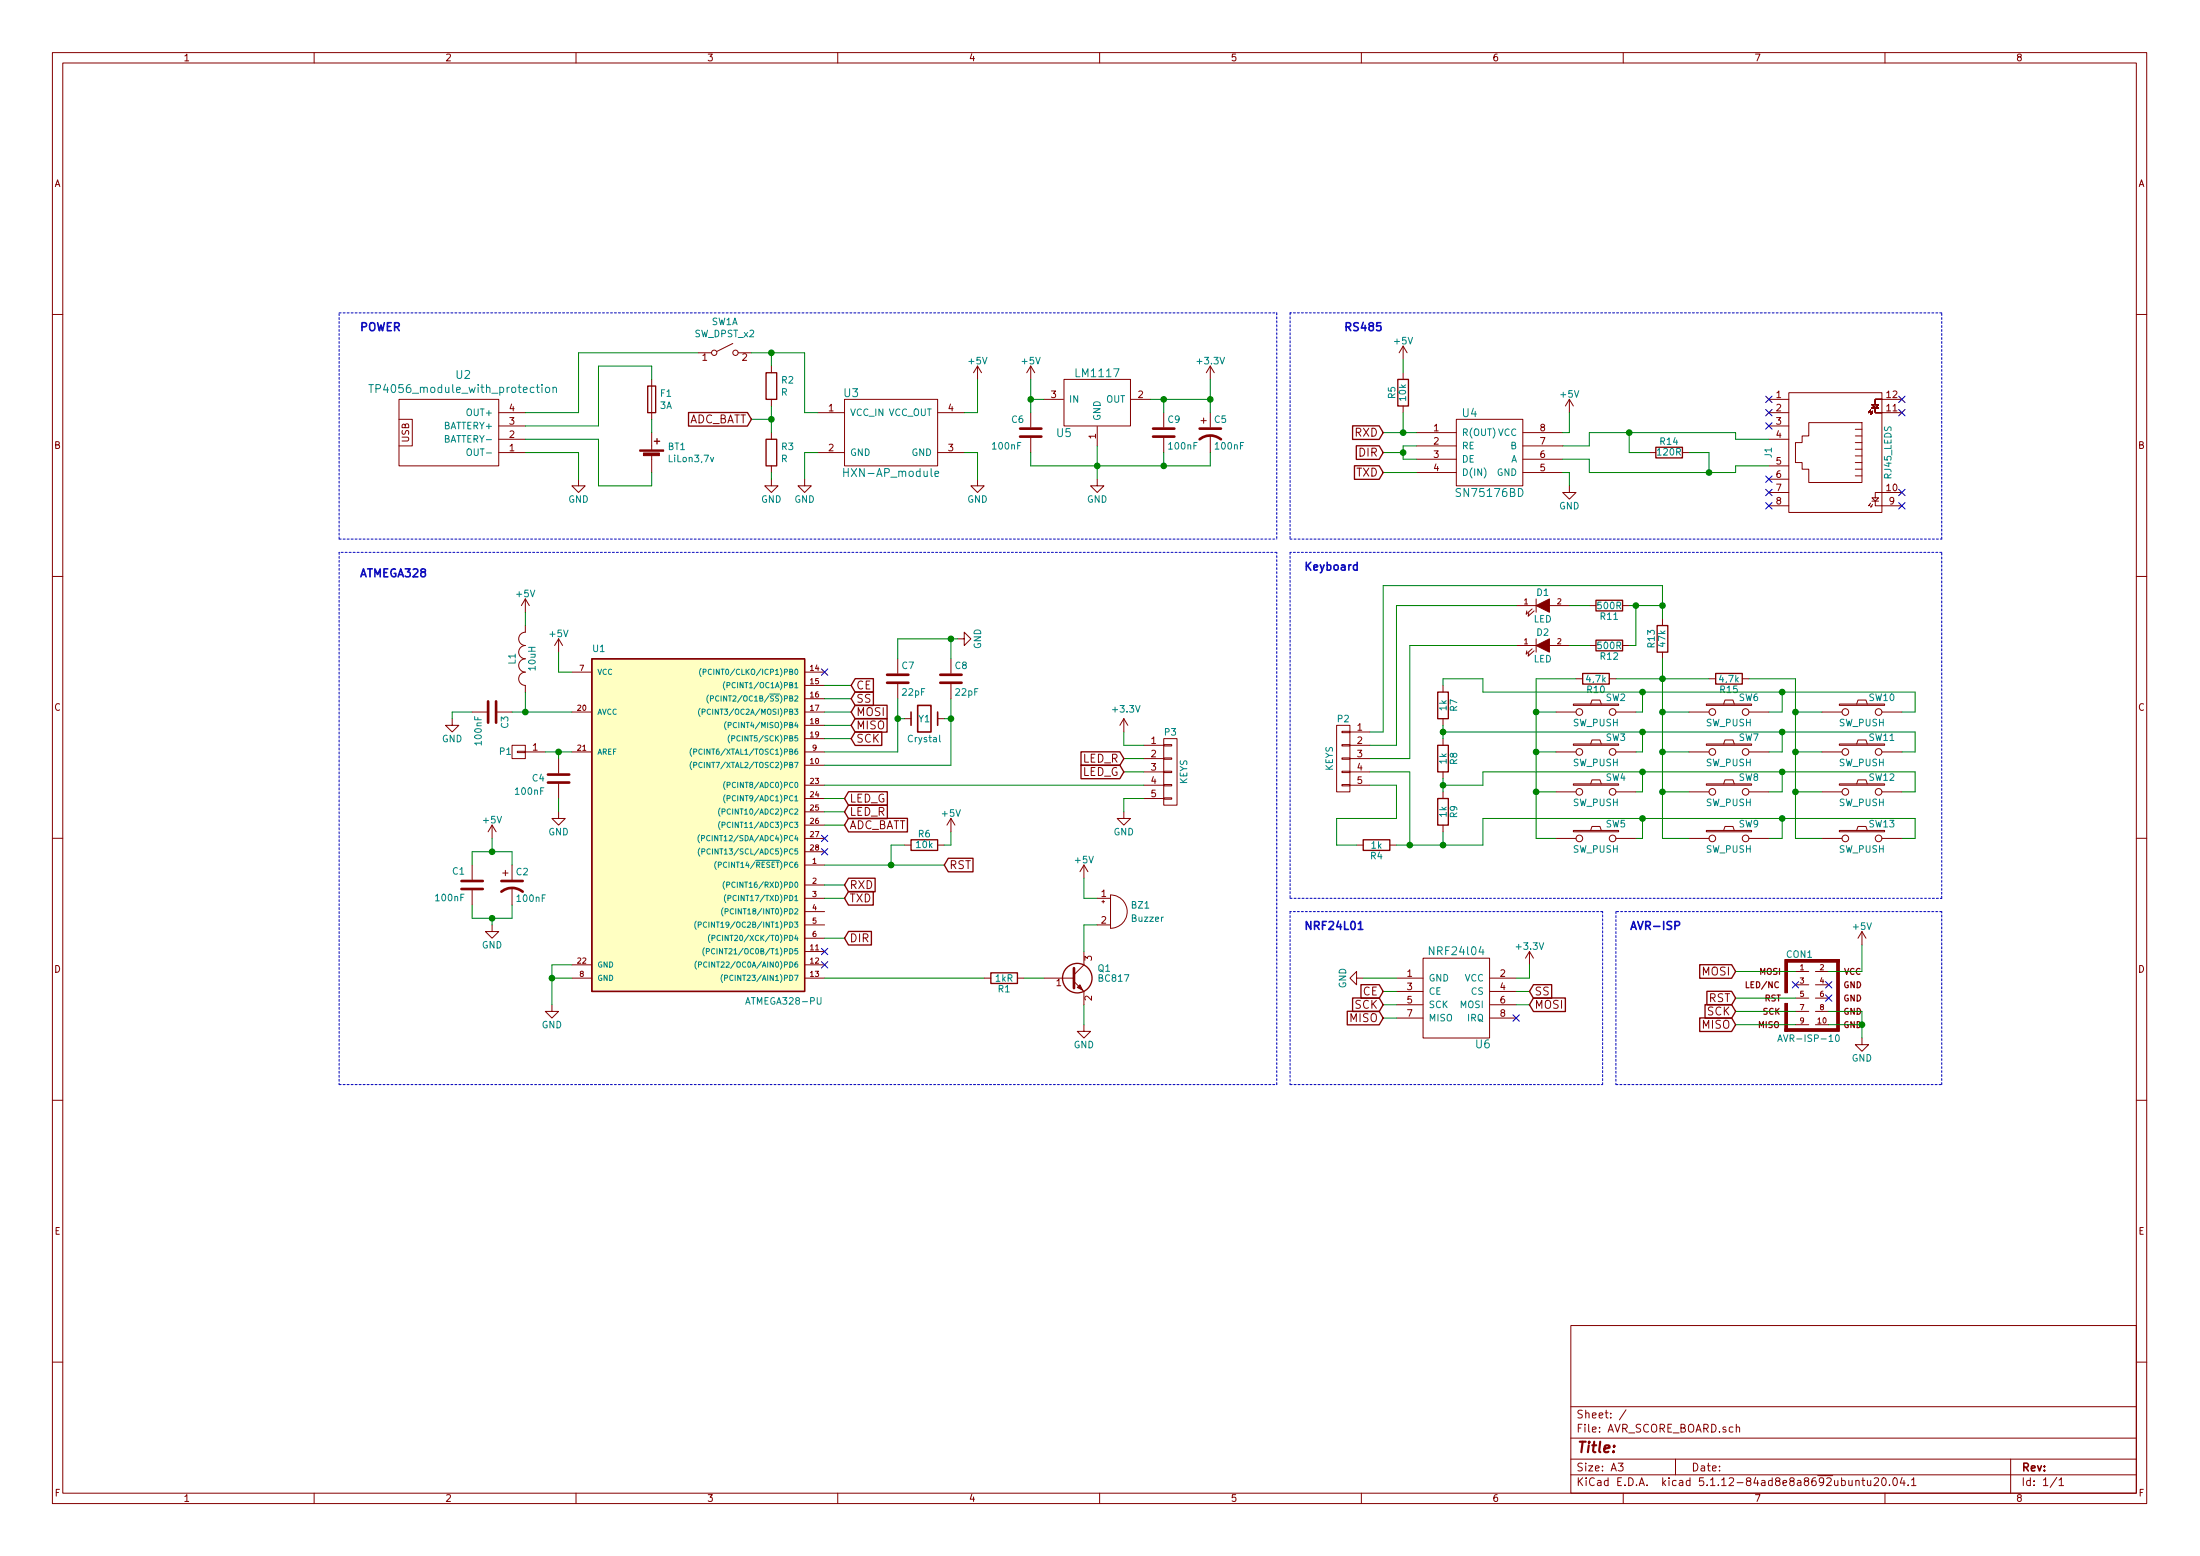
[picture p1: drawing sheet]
<svg xmlns="http://www.w3.org/2000/svg" width="420mm" height="297mm" viewBox="0 0 420 297" stroke-linecap="round" stroke-linejoin="round" font-family="sans-serif">
<g fill="none" stroke="#840000" stroke-width=".19">
<path d="M10 10h400v277h-400zM12 12h396v273.1h-396zM60 10v2M110 10v2M160 10v2M210 10v2M260 10v2M310 10v2M360 10v2M10 60h2M76.2 76.2h19v12.7h-19zM95.2 78.8h5.1"/>
<path d="M124.5 72.4v7.6M133.3 67.3h2.6M140 65.6l-3.1 1.5M141 67.3h2.5M147.3 69.9v1.3M147.3 76.2v1.3M156.2 78.8h5.1M161.3 76.2h17.8v12.7h-17.8zM179.1 78.8h5M186.7 69.9l-.8 1.3M186.7 69.9v2.5M186.7 69.9l.8 1.3"/>
<path d="M196.8 69.9v2.5M196.8 78.8v2.8M196.8 69.9l-.7 1.3M196.8 69.9l.8 1.3M199.4 76.2h3.7M203.2 72.4h12.7v8.9h-12.7zM216 76.2h3.7M222.2 78.8v2.8M229.9 79.8v1M231.1 69.9v2.5M231.1 78.8v2.8M231.1 69.9l-.7 1.3"/>
<path d="M231.1 69.9l.8 1.3M268 66.1l-.8 1.2M268 66.1v2.5M268 71.2v1.2M268 77.5v1.3M268 66.1l.7 1.2M299.7 76.2l-.7 1.3M299.7 76.2v2.6M299.7 76.2l.8 1.3M337.8 78.8h3.8M337.8 76.2h3.8M341.6 75h17.8v22.8h-17.8z"/>
<path d="M357.3 78.3l-.4 .5 .2-.2M357.6 78.5l-.3 .5 .2-.1M358.1 78.3v.5h5.1M358.1 76.6v.7h.7l-.7 .6-.6-.6h.6M358.8 77.9h-1.3h.6v.6M363.2 76.2h-5.1v.5M408 60h2M76.2 80h2.5v5.1h-2.5M95.2 86.4h5.1M95.2 83.9h5.1M95.2 81.3h5.1M110.5 91.5v1.2h1.3l-1.3 1.3-1.3-1.3h1.3"/>
<path d="M124.5 82.6v3.3M124.5 86.9v3.3M147.3 91.5v1.2h1.3l-1.3 1.3-1.3-1.3h1.3M147.3 82.6v1.3M147.3 88.9v1.3M153.7 91.5v1.2h1.2l-1.2 1.3-1.3-1.3h1.3M156.2 86.4h5.1M179.1 86.4h5M186.7 91.5v1.2h1.3l-1.3 1.3-1.3-1.3h1.3M196.8 83.6v2.8M209.5 91.5v1.2h1.3l-1.3 1.3-1.2-1.3h1.2M209.5 81.4v3.7"/>
<path d="M222.2 83.6v2.8M229.4 80.3h1M231.1 83.1v3.3M270.5 82.6h7.6M270.5 85.1h7.6M270.5 87.7h7.6M270.5 90.2h7.6M278.1 80h12.7v12.7h-12.7zM290.8 82.6h7.6M290.8 85.1h7.6M290.8 87.7h7.6M290.8 90.2h7.6"/>
<path d="M299.7 92.7v1.3h1.3l-1.3 1.3-1.3-1.3h1.3M315 86.4h1.2M321.3 86.4h1.3M337.8 83.9h3.8M337.8 81.3h3.8M337.8 94h3.8M337.8 88.9h3.8M337.8 91.5h3.8M337.8 96.6h3.8M345.4 80.7h10.2v11.4h-10.2v-2.5h-1.2v-1.3h-1.3v-3.8h1.3v-1.3h1.2zM354.3 82h1.3M354.3 83.2h1.3"/>
<path d="M354.3 84.5h1.3M354.3 85.8h1.3M354.3 87h1.3M354.3 88.3h1.3M354.3 89.6h1.3M354.3 90.8h1.3M357.3 96l-.4 .6 .2-.2M357.5 95h1.3l-.7 .7zM357.5 95.7h1.3M357.6 96.3l-.3 .5 .2-.1M358.1 95.7v.9h5.1M363.2 94h-5.1v1"/>
<path d="M10 110h2M100.3 119.4v1.3a1.27 1.27 0 0 0-1.2 1.3 1.27 1.27 0 0 0 1.2 1.2 1.27 1.27 0 0 0-1.2 1.3 1.27 1.27 0 0 0 1.2 1.3 1.27 1.27 0 0 0-1.2 1.2 1.27 1.27 0 0 0 1.2 1.3 1.27 1.27 0 0 0-1.2 1.3 1.27 1.27 0 0 0 1.2 1.2v1.3M100.3 114.3l-.7 1.3M100.3 114.3v2.6M100.3 114.3l.8 1.3M289.6 115.6h3.8M292.6 116.2l-1.1 1.1 .1-.7M293 116.6l-1.2 1 .2-.6M293.4 114.3v2.6M295.9 115.6h3.8M303.5 115.6h1.3M309.9 115.6h1.2"/>
<path d="M317.5 118.1v1.3M408 110h2M86.4 137.2v1.3h1.2l-1.2 1.2-1.3-1.2h1.3M90.2 135.9h2.8M95 135.9h2.8M106.7 122v2.5M106.7 122l-.8 1.2M106.7 122l.7 1.2M109.2 135.9h3.8M109.2 128.3h3.8M153.7 135.9h3.8M153.7 128.3h3.8"/>
<path d="M153.7 130.8h3.8M153.7 133.4h3.8M153.7 138.5h3.8M171.4 125.8v2.8M171.4 130.6v2.8M172.7 137.2h1.3M179.1 137.2h1.2M181.6 125.8v2.8M181.6 130.6v2.8M182.9 122h1.2v-1.3l1.3 1.3-1.3 1.2v-1.2M214.6 137.2l-.7 1.3M214.6 137.2v2.5"/>
<path d="M214.6 137.2l.8 1.3M255.3 138.5h2.5v12.7h-2.5zM256.3 139.6h1.5v.3h-1.5zM257.8 139.7h3.8M275.6 130.8v1.3M275.6 137.2v1.3M289.6 123.2h3.8M292.6 123.9l-1.1 1 .1-.7M293 124.2l-1.2 1.1 .2-.7M293.4 122v2.5M295.9 123.2h3.8M297.2 135.9h3.8"/>
<path d="M300.5 134.4h8.6v.3h-8.6zM301 129.6h1.3M303.5 123.2h1.3M303.8 134.4l.2-.8h1.6l.2 .8M307.3 129.6h1.3M308.6 135.9h3.8M309.9 123.2h1.2M317.5 124.5v1.3M322.6 135.9h3.8M325.9 134.4h8.6v.3h-8.6zM326.4 129.6h1.3M329.2 134.4l.2-.8h1.6l.2 .8"/>
<path d="M332.7 129.6h1.3M334 135.9h3.8M348 135.9h3.8M351.3 134.4h8.6v.3h-8.6zM354.6 134.4l.2-.8h1.6l.2 .8M359.4 135.9h3.8M94 157.5l-.8 1.3M94 157.5v2.6M94 157.5l.7 1.3M97.8 142.3h2.5v2.5h-2.5zM98.8 143.4h1.5v.3h-1.5zM100.3 143.5h3.8"/>
<path d="M106.7 155v1.2h1.2l-1.2 1.3-1.3-1.3h1.3M106.7 144.8v2.8M106.7 149.6v2.8M109.2 143.5h3.8M153.7 143.5h3.8M153.7 149.9h3.8M153.7 152.4h3.8M153.7 146.1h3.8M153.7 141h3.8M153.7 155h3.8M153.7 157.5h3.8M181.6 156.2l-.8 1.3"/>
<path d="M181.6 156.2v2.6M181.6 156.2l.8 1.3M214.6 155v1.2h1.3l-1.3 1.3-1.2-1.3h1.2M218.4 142.3h3.8M218.4 144.8h3.8M218.4 147.4h3.8M218.4 149.9h3.8M218.4 152.4h3.8M222.2 152.3h1.6v.3h-1.6zM222.2 149.8h1.6v.2h-1.6zM222.2 147.2h1.6v.3h-1.6zM222.2 144.7h1.6v.2h-1.6z"/>
<path d="M222.2 142.1h1.6v.3h-1.6zM222.2 141h2.6v12.7h-2.6zM256.3 149.8h1.5v.2h-1.5zM256.3 147.2h1.5v.3h-1.5zM256.3 144.7h1.5v.2h-1.5zM256.3 142.1h1.5v.3h-1.5zM257.8 142.3h3.8M257.8 144.8h3.8M257.8 147.4h3.8M257.8 149.9h3.8M275.6 141v1.3M275.6 147.4v1.2"/>
<path d="M275.6 151.2v1.2M275.6 157.5v1.3M297.2 151.2h3.8M297.2 143.5h3.8M300.5 158.5h8.6v.3h-8.6zM300.5 149.6h8.6v.3h-8.6zM300.5 142h8.6v.3h-8.6zM303.8 158.5l.2-.7h1.6l.2 .7M303.8 149.6l.2-.7h1.6l.2 .7M303.8 142l.2-.7h1.6l.2 .7M308.6 151.2h3.8M308.6 143.5h3.8"/>
<path d="M322.6 151.2h3.8M322.6 143.5h3.8M325.9 158.5h8.6v.3h-8.6zM325.9 149.6h8.6v.3h-8.6zM325.9 142h8.6v.3h-8.6zM329.2 158.5l.2-.7h1.6l.2 .7M329.2 149.6l.2-.7h1.6l.2 .7M329.2 142l.2-.7h1.6l.2 .7M334 151.2h3.8M334 143.5h3.8M348 151.2h3.8M348 143.5h3.8"/>
<path d="M351.3 149.6h8.6v.3h-8.6zM351.3 142h8.6v.3h-8.6zM351.3 158.5h8.6v.3h-8.6zM354.6 149.6l.2-.7h1.6l.2 .7M354.6 142l.2-.7h1.6l.2 .7M354.6 158.5l.2-.7h1.6l.2 .7M359.4 151.2h3.8M359.4 143.5h3.8M10 160h2M90.2 165.1v2.8M90.2 170v2.8M94 176.6v1.2h1.2l-1.2 1.3-1.3-1.3h1.3"/>
<path d="M96 166.7h1M96.5 166.2v1M97.8 165.1v2.8M97.8 169.5v3.3M153.7 160.1h3.8M153.7 171.5h3.8M153.7 176.6h3.8M153.7 165.1h3.8M153.7 168.9h3.8M153.7 162.6h3.8M153.7 174h3.8M153.7 179.1h3.8"/>
<path d="M172.7 161.3h1.3M179.1 161.3h1.2M207 165.1v2.6M207 165.1l-.8 1.3M207 165.1l.8 1.3M209.5 171.5h2.6M209.5 176.6h2.6M210.4 172.1h.5M210.7 171.9v.5M212.1 170.9a3.2 3.2 0 0 1 3.2 3.1 3.2 3.2 0 0 1-3.2 3.2zM259.1 161.3h1.2M265.4 161.3h1.3"/>
<path d="M297.2 160.1h3.8M308.6 160.1h3.8M322.6 160.1h3.8M334 160.1h3.8M348 160.1h3.8M355.6 177.8l-.8 1.3M355.6 177.8v2.6M355.6 177.8l.8 1.3M359.4 160.1h3.8M408 160h2M105.4 191.8v1.3h1.3l-1.3 1.2-1.3-1.2h1.3M109.2 186.7h3.8"/>
<path d="M109.2 184.2h3.8M153.7 186.7h3.8M153.7 181.6h3.8M153.7 184.2h3.8M188 186.7h1.2M194.3 186.7h1.3M199.4 186.7h5.7M205.1 187.4l1.9 1.9v2.5M207 195.6v1.3h1.3l-1.3 1.3-1.3-1.3h1.3M207 181.6v2.6l-1.9 1.9M259.1 186.7v-1.2l-1.3 1.2 1.3 1.3v-1.3h1.2M266.7 186.7h5.1"/>
<path d="M266.7 189.3h5.1M266.7 191.8h5.1M266.7 194.3h5.1M271.8 182.9h12.7v15.3h-12.7zM284.5 186.7h5.1M284.5 189.3h5.1M284.5 191.8h5.1M284.5 194.3h5.1M292.1 181.6l-.8 1.3M292.1 181.6v2.6M292.1 181.6l.8 1.3M342.9 185.5h2.5"/>
<path d="M342.9 195.6h2.5M342.9 188h2.5M342.9 190.5h2.5M342.9 193.1h2.5M346.7 185.5h2.5M346.7 195.6h2.5M346.7 188h2.5M346.7 190.5h2.5M346.7 193.1h2.5M355.6 198.2v1.2h1.3l-1.3 1.3-1.3-1.3h1.3M10 210h2M408 210h2"/>
<path d="M300 253h108v32.1h-108zM10 260h2M300 278.5h108M300 274.5h108M300 268.5h108M309 279.3h1l-.5 .6 .4 .1v.7l-.2 .1-.7-.1M310.5 269.1l-1.2 2M320 278.5v3M331.6 272.5l.2-.1 .4 .1v.9M331.6 271.9v1.5M384 278.5v6.6M408 260h2"/>
<path d="M60 285.1v1.9M110 285.1v1.9M160 285.1v1.9M210 285.1v1.9M260 285.1v1.9M300 281.5h108M310 285.1v1.9M354.4 282.7l.2-.1 .4 .1 .1 .9M354.4 282.6v1M355.6 282.6h.5M355.8 282.1v1.3l.3 .2M356.6 282.6v.8a.37 .37 0 0 0 .7 .1"/>
<path d="M357.3 282.6v1M357.9 282.3l.6-.2 .2 .2 .1 .2-.9 1.1h.9M359.5 282.3l.2-.2a.8 .8 0 0 1 .5 .8 .8 .8 0 0 1-.5 .7l-.2-.1-.1-.5zM360 285.1v1.9M360.9 283.5v.1M361.6 282.3l.2-.2a.8 .8 0 0 1 .6 .8 .8 .8 0 0 1-.6 .7l-.2-.1-.1-.5zM363.3 282l-.4 1.1h1M363.6 282.6v1M364.4 283.5v.1M365.1 282.5l.4-.4v1.5M365.1 283.6h.8M392.8 282l-1.3 2"/>
<path d="M393.2 282.5l.5-.4v1.5M393.2 283.6h.9"/>
<circle cx="136.4" cy="67.3" r=".51"/>
<circle cx="140.5" cy="67.3" r=".51"/>
<circle cx="301.6" cy="135.9" r=".63"/>
<circle cx="308" cy="135.9" r=".63"/>
<circle cx="327" cy="135.9" r=".63"/>
<circle cx="333.4" cy="135.9" r=".63"/>
<circle cx="352.4" cy="135.9" r=".63"/>
<circle cx="358.8" cy="135.9" r=".63"/>
<circle cx="301.6" cy="151.2" r=".63"/>
<circle cx="301.6" cy="143.5" r=".63"/>
<circle cx="308" cy="143.5" r=".63"/>
<circle cx="308" cy="151.2" r=".63"/>
<circle cx="327" cy="143.5" r=".63"/>
<circle cx="327" cy="151.2" r=".63"/>
<circle cx="333.4" cy="143.5" r=".63"/>
<circle cx="333.4" cy="151.2" r=".63"/>
<circle cx="352.4" cy="143.5" r=".63"/>
<circle cx="352.4" cy="151.2" r=".63"/>
<circle cx="358.8" cy="151.2" r=".63"/>
<circle cx="358.8" cy="143.5" r=".63"/>
<circle cx="301.6" cy="160.1" r=".63"/>
<circle cx="308" cy="160.1" r=".63"/>
<circle cx="327" cy="160.1" r=".63"/>
<circle cx="333.4" cy="160.1" r=".63"/>
<circle cx="352.4" cy="160.1" r=".63"/>
<circle cx="358.8" cy="160.1" r=".63"/>
</g>
<g fill="none" stroke="#840000" stroke-width=".25">
<path d="M123.7 73.7h1.5v5.1h-1.5zM131.5 78.8h11.2l.8 1.2-.8 1.3h-11.2zM146.3 71.2h2v5h-2zM267 72.4h2v5.1h-2zM125 84.2h1M125.5 83.7v1M146.3 83.9h2v5h-2zM258.3 81.3h5.1l.8 1.3-.8 1.3h-5.1zM258.7 88.9h4.7l.8 1.3-.8 1.3h-4.7zM259 85.1h4.4l.8 1.3-.8 1.3h-4.4zM316.2 85.4h5.1v2h-5.1zM304.8 114.6h5.1v2h-5.1z"/>
<path d="M316.5 119.4h2v5.1h-2zM113 125.8h40.7v63.5h-40.7zM163.3 137.2h6.1v2.6h-6.1l-.7-1.3zM163.3 134.6h6.1v2.6h-6.1l-.7-1.3zM163.3 129.6h3.5v2.5h-3.5l-.7-1.3zM163.3 139.7h5.1v2.6h-5.1l-.7-1.3zM163.3 132.1h3.5v2.6h-3.5l-.7-1.3zM274.6 132.1h2v5.1h-2zM302.3 128.6h5v2h-5zM304.8 122.2h5.1v2h-5.1zM327.7 128.6h5v2h-5zM162.1 153.7h7.4v2.6h-7.4l-.8-1.3z"/>
<path d="M162.1 156.2h11.2v2.6h-11.2l-.8-1.3zM162.1 151.1h7.4v2.6h-7.4l-.8-1.3zM206.5 146.1h7.4l.7 1.3-.7 1.3h-7.4zM206.5 143.5h7.4l.7 1.3-.7 1.3h-7.4zM274.6 152.4h2v5.1h-2zM274.6 142.3h2v5.1h-2zM162.1 170.2h4.7v2.6h-4.7l-.8-1.3zM162.1 167.7h5v2.5h-5l-.8-1.3zM162.1 177.8h4.3v2.6h-4.3l-.8-1.3zM174 160.3h5.1v2h-5.1zM181.1 163.8h4.7v2.6h-4.7l-.8-1.3zM260.3 160.3h5.1v2h-5.1z"/>
<path d="M189.2 185.7h5.1v2h-5.1zM257.3 193.1h6.1l.8 1.2-.8 1.3h-6.1zM258.3 190.5h5.1l.8 1.3-.8 1.3h-5.1zM259.9 188h3.5l.8 1.3-.8 1.3h-3.5zM292.9 190.5h6.1v2.6h-6.1l-.8-1.3zM292.9 188h3.4v2.6h-3.4l-.8-1.3zM324.6 184.2h6.1l.8 1.3-.8 1.3h-6.1zM324.6 194.3h6.1l.8 1.3-.8 1.3h-6.1zM325.6 191.8h5.1l.8 1.3-.8 1.3h-5.1zM326 189.2h4.7l.8 1.3-.8 1.3h-4.7z"/>
<circle cx="205.7" cy="186.7" r="2.82"/>
</g>
<g fill="none" stroke="#840000" stroke-width=".51">
<path d="M194.8 81.8h4.1M194.8 83.3h4.1M220.2 81.8h4.1M220.2 83.3h4.1M229.1 83.9a3.3 3.3 0 0 1 4.1 0M229.1 81.8h4.1M93.2 133.9v4.1M94.7 133.9v4.1M169.4 130.3h4.1M169.4 128.8h4.1M179.6 130.3h4M179.6 128.8h4"/>
<path d="M104.6 147.9h4.1M104.6 149.4h4.1M88.1 168.2h4.1M88.1 169.7h4.1M95.8 170.2a3.3 3.3 0 0 1 4 0M95.8 168.2h4M205.1 184.8v3.8"/>
</g>
<g fill="#840000" stroke="#840000" stroke-width=".19">
<path d="M205.7 188.5l.5-.5 .6 1z"/>
<path d="M122.2 85.9h4.5v.2h-4.5z"/>
<path d="M122.9 86.5h3v.5h-3z"/>
<path d="M293.4 123.2l2.5-1.2v2.5z"/>
<path d="M293.4 115.6l2.5-1.3v2.6z"/>
<path d="M340.9 196.4h10.4v.5h-10.4z"/>
<path d="M340.9 191.6h.5v5.3h-.5z"/>
<path d="M340.9 183.2h.5v6.3h-.5z"/>
<path d="M341.4 183.2h9.9v.5h-9.9z"/>
<path d="M350.8 183.2h.5v13.2h-.5z"/>
</g>
<path d="M113 125.8h40.7v63.5h-40.7z" fill="#ffffc2" stroke="#ffffc2" stroke-width=".19"/>
<g fill="none" stroke="#008484" stroke-width=".19">
<path d="M70.4 73.4h.9M70.9 73.4v1.5M103.5 73.4v.1M104.2 74.1l.3-.2 .4 .2 .1 .5-.2 .3h-.3l-.3-.1zM105.6 74.1l.1-.1a.37 .37 0 0 1 .6 .1v.8M105.6 73.9v1M89.3 85.9l.2-.2a.47 .47 0 0 1 .5 .4v.7l-.3 .2-.3-.1a1 1 0 0 1-.1-1zM135.7 87.3l.3 .8 .3-.8M161.1 89.4v1.6M161.1 90.2h.9M178.6 90.5l.7-.2-.1-.3h-.4l-.2 .2v.7h.6M133.7 135.2a1.13 1.13 0 0 0 0 1.6"/>
<path d="M133.9 127.6a1.2 1.2 0 0 0 0 1.5M134.1 135.9h.5v-.5h-.5v1M134.3 128.3l.5-.1v-.4l-.5-.1v1.1M135.3 132.7a1.13 1.13 0 0 0 0 1.5M135.7 133.4l.5-.1v-.4l-.5-.1v1M135.7 135.4a.46 .46 0 0 0-.7 .5 .46 .46 0 0 0 .7 .4M135.9 127.8a.45 .45 0 0 0-.6 .4 .45 .45 0 0 0 .6 .5M137.3 132.9a.46 .46 0 0 0-.7 .4 .46 .46 0 0 0 .7 .4M138.4 130.1a1.2 1.2 0 0 0 0 1.6M138.7 137.8a1.13 1.13 0 0 0 0 1.5M138.8 130.8h.5l.1-.4-.6-.1v1M139.1 138.4h.4l.1-.4-.5-.1v1"/>
<path d="M132.1 145.4a1.13 1.13 0 0 0 0 1.5M132.1 142.8a1.13 1.13 0 0 0 0 1.6M132.5 146.1l.5-.1v-.4l-.5-.1v1M132.5 143.5h.5v-.4l-.5-.1v1M133.6 159.3a1.13 1.13 0 0 0 0 1.6M134.1 145.6a.46 .46 0 0 0-.7 .4 .46 .46 0 0 0 .7 .4M134.1 143.1a.46 .46 0 0 0-.7 .4 .46 .46 0 0 0 .7 .4M135.6 159.6a.46 .46 0 0 0-.7 .4 .46 .46 0 0 0 .7 .4M137.5 154.3a1.2 1.2 0 0 0 0 1.5M137.5 156.8a1.2 1.2 0 0 0 0 1.6M137.9 155l.5-.1v-.4l-.5-.1v1M137.9 157.5l.5-.1v-.4h-.5v1"/>
<path d="M138.5 149.2a1.2 1.2 0 0 0 0 1.5M138.5 151.7a1.2 1.2 0 0 0 0 1.6M138.9 149.9l.5-.1v-.4l-.5-.1v1.1M138.9 152.4h.5v-.4l-.5-.1v1M139.4 140.3a1.13 1.13 0 0 0 0 1.5M139.8 141l.4-.1 .1-.4-.5-.1v1.1M179.5 140.3v1.1l.1 .2M133 175.9a1.2 1.2 0 0 0 0 1.5M133.3 176.5h.5l.1-.4-.6-.1v1M133.7 161.9a1.13 1.13 0 0 0 0 1.5M134 160h.5v-.4l-.5-.1v1M134 162.6l.5-.1 .1-.4-.6-.1v1.1"/>
<path d="M135 176.1a.46 .46 0 0 0-.7 .4 .46 .46 0 0 0 .7 .4M135.6 178.4a1.2 1.2 0 0 0 0 1.5M135.6 162.1a.46 .46 0 0 0-.6 .4 .46 .46 0 0 0 .6 .5M136 179.1l.4-.1 .1-.4-.5-.1v1.1M136.8 164.4a1.13 1.13 0 0 0 0 1.6M137.2 165.1h.5v-.4l-.5-.1v1M137.6 178.6a.46 .46 0 0 0-.7 .4 .46 .46 0 0 0 .7 .5M138.1 173.3a1.2 1.2 0 0 0 0 1.6M138.4 168.2a1.2 1.2 0 0 0 0 1.6M138.5 174h.5v-.5h-.5v1M138.6 170.8a1.2 1.2 0 0 0 0 1.5M138.8 168.9h.5v-.4l-.5-.1v1"/>
<path d="M139 171.5l.5-.1v-.4l-.5-.1v1M133 183.5a1.2 1.2 0 0 0 0 1.5M133.4 184.2l.5-.1v-.4l-.5-.1v1M134.5 180.9a1.2 1.2 0 0 0 0 1.6M134.9 181.6h.5v-.4l-.5-.1v1M135 183.7a.46 .46 0 0 0-.6 .4 .46 .46 0 0 0 .6 .4M136.5 181.2a.46 .46 0 0 0-.6 .4 .46 .46 0 0 0 .6 .4M138 186a1.2 1.2 0 0 0 0 1.6M138.4 186.7h.5v-.5h-.5v1M339.5 198.8l.5-1.3 .4 1.3M339.6 198.5h.7M350.6 197.7l.2-.2a.67 .67 0 0 1 .5 .7 .67 .67 0 0 1-.5 .6l-.3-.5z"/>
</g>
<path d="M174 135.9v2.6M175.3 134.7h2.5v5h-2.5zM179.1 135.9v2.6" fill="none" stroke="#840000" stroke-width=".3"/>
<g fill="none" stroke="#0000c2" stroke-width=".19" stroke-dasharray=".4 .4">
<path d="M64.8 59.7h179M243.8 59.7v43.2M246.4 59.7v43.2M370.8 59.7h-124.4M64.8 102.9v-43.2M64.8 102.9h179M64.8 105.4v101.6M243.8 105.4h-179M246.4 102.9h124.4M246.4 105.4v66.1M370.8 102.9v-43.2M370.8 105.4h-124.4"/>
<path d="M246.4 174v33M246.4 171.5h124.4M306.1 174h-59.7M308.6 174v33M370.8 171.5v-66.1M370.8 174h-62.2M64.8 207h179M243.8 207v-101.6M246.4 207h59.7M306.1 207v-33M308.6 207h62.2M370.8 207v-33"/>
</g>
<g fill="none" stroke="#008400" stroke-width=".19">
<path d="M124.5 72.4v-2.5h-10.2v11.4h-14M133.3 67.3h-22.8v11.5h-10.2M143.5 67.3h10.2v11.5h2.5M147.3 67.3v2.6M147.3 77.5v5.1M186.7 72.4v6.4h-2.6M196.8 72.4v6.4M196.8 76.2h2.6M219.7 76.2h11.4M222.2 76.2v2.6M231.1 72.4v6.4M268 68.6v2.6"/>
<path d="M268 78.8v3.8M299.7 78.8v3.8h-1.3M100.3 83.9h14v8.8h10.2v-2.5M100.3 86.4h10.2v5.1M124.5 80v2.6M143.5 80h3.8M147.3 90.2v1.3M156.2 86.4h-2.5v5.1M184.1 86.4h2.6v5.1M196.8 86.4v2.5h34.3v-2.5M209.5 85.1v6.4M222.2 86.4v2.5"/>
<path d="M264.2 82.6h6.3M264.2 90.2h6.3M264.2 86.4h3.8M270.5 85.1h-2.5v2.6h2.5M298.4 87.7h5.1v2.5h28v-1.3h6.3M298.4 90.2h1.3v2.5M311.1 82.6v3.8h3.9M322.6 86.4h3.8v3.8M337.8 83.9h-6.3v-1.3h-28v2.5h-5.1M100.3 116.9v2.5M289.6 115.6h-22.9v26.7h-5.1M299.7 115.6h3.8"/>
<path d="M311.1 115.6h6.4M312.4 115.6v7.6h-1.3M317.5 118.1v-6.3h-53.3v27.9h-2.6M90.2 135.9h-3.8v1.3M97.8 135.9h11.4M100.3 132.1v3.8M106.7 124.5v3.8h2.5M157.5 135.9h5.1M157.5 133.4h5.1M157.5 138.5h5.1M157.5 130.8h5.1M171.4 133.4v10.1h-13.9"/>
<path d="M171.4 137.2h1.3M180.3 137.2h1.3M181.6 122v3.8M181.6 133.4v12.7h-24.1M182.9 122h-11.5v3.8M214.6 139.7v2.6h3.8M275.6 130.8v-1.2h7.6v2.5h82.6v3.8h-2.6M275.6 138.5v2.5M275.6 139.7h90.2v3.8h-2.6M289.6 123.2h-20.4v21.6h-7.6M293.4 135.9h3.8M299.7 123.2h3.8"/>
<path d="M301 129.6h-7.6v30.5h3.8M308.6 129.6h17.8M313.7 132.1v3.8h-1.3M313.7 139.7v3.8h-1.3M317.5 125.8v34.3h5.1M317.5 135.9h5.1M334 129.6h8.9v30.5h5.1M340.4 132.1v3.8h-2.6M340.4 139.7v3.8h-2.6M342.9 135.9h5.1M104.1 143.5h5.1M106.7 143.5v1.3"/>
<path d="M106.7 152.4v2.6M157.5 149.9h60.9M157.5 152.4h3.8M157.5 141h5.1M157.5 157.5h3.8M157.5 155h3.8M181.6 158.8v2.5h-1.3M214.6 144.8h3.8M214.6 147.4h3.8M218.4 152.4h-3.8v2.6M261.6 149.9h5.1v6.3h-11.4v5.1h3.8M261.6 147.4h7.6v13.9"/>
<path d="M275.6 149.9h7.6v-2.5h82.6v3.8h-2.6M275.6 148.6v2.6M275.6 158.8v2.5M293.4 151.2h3.8M293.4 143.5h3.8M313.7 147.4v3.8h-1.3M313.7 156.2v3.9h-1.3M317.5 151.2h5.1M317.5 143.5h5.1M340.4 156.2v3.9h-2.6M340.4 147.4v3.8h-2.6M342.9 151.2h5.1"/>
<path d="M342.9 143.5h5.1M90.2 165.1v-2.5h7.6v2.5M90.2 172.8v2.5h7.6v-2.5M94 160.1v2.5M94 175.3v1.3M157.5 165.1h22.8M157.5 171.5h3.8M157.5 168.9h3.8M157.5 179.1h3.8M172.7 161.3h-2.5v3.8M207 167.7v3.8h2.5M209.5 176.6h-2.5v5"/>
<path d="M363.2 160.1h2.6v-3.9h-82.6v5.1h-16.5M105.4 186.7h3.8M109.2 184.2h-3.8v7.6M157.5 186.7h30.5M195.6 186.7h3.8M207 191.8v3.8M260.3 186.7h6.4M264.2 189.3h2.5M264.2 191.8h2.5M264.2 194.3h2.5M289.6 189.3h2.5M289.6 191.8h2.5"/>
<path d="M292.1 184.2v2.5h-2.5M331.5 190.5h11.4M331.5 185.5h11.4M331.5 193.1h11.4M331.5 195.6h11.4M349.2 193.1h6.4v5.1M349.2 195.6h6.4M355.6 180.4v5.1h-6.4"/>
</g>
<path d="M263.7 61.6h-.7l-.1 .7 .2-.1h.5l.2 .3-.1 .5-.2 .1-.6-.1M259.4 176.3l.4-.4v1.5M259.4 177.4h.9M319.9 176.7l.7-.1 .2-.2-.1-.4-.8-.1v1.5" fill="none" stroke="#0000c2" stroke-width=".3"/>
<g fill="#008400" stroke="#008400" stroke-width=".25">
<circle cx="317.5" cy="143.5" r=".51"/>
<circle cx="105.4" cy="186.7" r=".51"/>
<circle cx="317.5" cy="151.2" r=".51"/>
<circle cx="268" cy="82.6" r=".51"/>
<circle cx="293.4" cy="143.5" r=".51"/>
<circle cx="209.6" cy="88.9" r=".51"/>
<circle cx="196.9" cy="76.2" r=".51"/>
<circle cx="222.3" cy="76.2" r=".51"/>
<circle cx="342.9" cy="151.2" r=".51"/>
<circle cx="342.9" cy="143.5" r=".51"/>
<circle cx="311.1" cy="82.6" r=".51"/>
<circle cx="355.6" cy="195.6" r=".51"/>
<circle cx="342.9" cy="135.9" r=".51"/>
<circle cx="100.3" cy="135.9" r=".51"/>
<circle cx="293.4" cy="151.2" r=".51"/>
<circle cx="106.7" cy="143.5" r=".51"/>
<circle cx="317.5" cy="129.6" r=".51"/>
<circle cx="94" cy="175.3" r=".51"/>
<circle cx="268" cy="86.4" r=".51"/>
<circle cx="94" cy="162.6" r=".51"/>
<circle cx="275.6" cy="149.9" r=".51"/>
<circle cx="275.6" cy="139.7" r=".51"/>
<circle cx="317.5" cy="115.6" r=".51"/>
<circle cx="147.3" cy="80" r=".51"/>
<circle cx="222.3" cy="88.9" r=".51"/>
<circle cx="269.2" cy="161.3" r=".51"/>
<circle cx="147.3" cy="67.3" r=".51"/>
<circle cx="275.6" cy="161.3" r=".51"/>
<circle cx="170.2" cy="165.1" r=".51"/>
<circle cx="313.7" cy="147.4" r=".51"/>
<circle cx="313.7" cy="156.2" r=".51"/>
<circle cx="340.4" cy="156.2" r=".51"/>
<circle cx="340.4" cy="132.1" r=".51"/>
<circle cx="313.7" cy="139.7" r=".51"/>
<circle cx="313.7" cy="132.1" r=".51"/>
<circle cx="171.5" cy="137.2" r=".51"/>
<circle cx="181.6" cy="137.2" r=".51"/>
<circle cx="181.6" cy="122" r=".51"/>
<circle cx="340.4" cy="147.4" r=".51"/>
<circle cx="231.1" cy="76.2" r=".51"/>
<circle cx="340.4" cy="139.7" r=".51"/>
<circle cx="317.5" cy="135.9" r=".51"/>
<circle cx="326.4" cy="90.2" r=".51"/>
<circle cx="312.4" cy="115.6" r=".51"/>
<circle cx="293.4" cy="135.9" r=".51"/>
</g>
<g fill="none" stroke="#000084" stroke-width=".19">
<path d="M337.2 75.6l1.2 1.2M337.2 78.2l1.2 1.2M338.4 75.6l-1.2 1.2M338.4 78.2l-1.2 1.2M362.6 78.2l1.2 1.2M362.6 75.6l1.2 1.2M363.8 78.2l-1.2 1.2M363.8 75.6l-1.2 1.2M337.2 80.7l1.2 1.2M337.2 90.9l1.2 1.2M337.2 93.4l1.2 1.2M337.2 95.9l1.2 1.3"/>
<path d="M338.4 80.7l-1.2 1.2M338.4 90.9l-1.2 1.2M338.4 93.4l-1.2 1.2M338.4 95.9l-1.2 1.3M362.6 95.9l1.2 1.3M362.6 93.4l1.2 1.2M363.8 95.9l-1.2 1.3M363.8 93.4l-1.2 1.2M156.9 127.7l1.2 1.2M158.1 127.7l-1.2 1.2M156.9 159.4l1.2 1.3M158.1 159.4l-1.2 1.3"/>
<path d="M156.9 162l1.2 1.2M158.1 162l-1.2 1.2M156.9 183.6l1.2 1.2M156.9 181l1.2 1.3M158.1 183.6l-1.2 1.2M158.1 181l-1.2 1.3M289 193.7l1.2 1.3M290.2 193.7l-1.2 1.3M342.3 187.4l1.2 1.2M343.5 187.4l-1.2 1.2M348.6 187.4l1.3 1.2M348.6 189.9l1.3 1.2"/>
<path d="M349.9 187.4l-1.3 1.2M349.9 189.9l-1.3 1.2"/>
</g>
<text font-size="2.8" fill="#840000" x="301" y="277.3">Title:</text>
<g font-size="2.1" fill="#0000c2">
<text x="68.6" y="63.2">POWER</text>
<text x="256.5" y="63.2">RS485</text>
<text x="68.6" y="110.2">ATMEGA328</text>
<text x="248.9" y="108.9">Keyboard</text>
<text x="248.9" y="177.5">NRF24L01</text>
<text x="311.1" y="177.5">AVR-ISP</text>
</g>
<g font-size="2.1" fill="#008484">
<text x="205.7" y="72">LM1117</text>
<text x="71.9" y="75">TP4056_module_with_protection</text>
<text x="87.1" y="72.3">U2</text>
<text x="161.2" y="75.8">U3</text>
<text x="201.9" y="83.4">U5</text>
<text x="279.3" y="79.6">U4</text>
<text x="161.7" y="91">HXN-AP_module</text>
<text x="278.5" y="94.9">SN75176BD</text>
<text x="273.3" y="182.3">NRF24l04</text>
<text x="281.9" y="200.1">U6</text>
</g>
<g font-size="2.1" fill="#840000">
<text x="131.2" y="80.8">ADC_BATT</text>
<text x="258.8" y="83.3">RXD</text>
<text x="259.6" y="87.2">DIR</text>
<text x="259" y="91">TXD</text>
<text x="163.5" y="131.6">CE</text>
<text x="163.5" y="136.7">MOSI</text>
<text x="163.5" y="134.1">SS</text>
<text x="163.5" y="139.2">MISO</text>
<text x="163.5" y="141.8">SCK</text>
<text x="206.6" y="148.1">LED_G</text>
<text x="206.8" y="145.6">LED_R</text>
<text x="162.2" y="155.7">LED_R</text>
<text x="162.2" y="153.2">LED_G</text>
<text x="162.2" y="158.3">ADC_BATT</text>
<text x="181.3" y="165.9">RST</text>
<text x="162.2" y="172.2">TXD</text>
<text x="162.2" y="169.7">RXD</text>
<text x="162.2" y="179.9">DIR</text>
<text x="260.3" y="190">CE</text>
<text x="293" y="190">SS</text>
<text x="325.1" y="186.2">MOSI</text>
<text x="326.3" y="191.3">RST</text>
<text x="257.8" y="195.1">MISO</text>
<text x="258.8" y="192.6">SCK</text>
<text x="293" y="192.6">MOSI</text>
<text x="325.1" y="196.4">MISO</text>
<text x="326.1" y="193.8">SCK</text>
<text x="301" y="273.5">File: AVR_SCORE_BOARD.sch</text>
<text x="301" y="270.8">Sheet: /</text>
<text x="301" y="280.9">Size: A3</text>
<text x="323" y="280.9">Date:</text>
<text x="386" y="280.9">Rev:</text>
<text x="301" y="283.7">KiCad E.D.A. kicad 5.1.12-84ad8e8a8692ubuntu20.04.1</text>
<text x="386" y="283.7">Id: 1/1</text>
</g>
<g font-size="1.8" fill="#840000">
<text x="35" y="11.7">1</text>
<text x="85" y="11.7">2</text>
<text x="135" y="11.7">3</text>
<text x="185" y="11.7">4</text>
<text x="235" y="11.7">5</text>
<text x="285" y="11.7">6</text>
<text x="335" y="11.7">7</text>
<text x="385" y="11.7">8</text>
<text x="10.4" y="35.7">A</text>
<text x="408.4" y="35.7">A</text>
<text x="134.1" y="68.9">1</text>
<text x="141.8" y="68.9">2</text>
<text x="200.8" y="76">3</text>
<text x="217.4" y="76">2</text>
<text x="339.2" y="76">1</text>
<text x="360.3" y="76">12</text>
<text x="97.3" y="83.6">2</text>
<text x="97.3" y="81.1">3</text>
<text x="97.3" y="78.5">4</text>
<text x="158.3" y="78.5">1</text>
<text x="181.1" y="78.5">4</text>
<text x="209.3" y="83.8" transform="rotate(-90 209.3 83.8)">1</text>
<text x="273.8" y="82.3">1</text>
<text x="294.2" y="82.3">8</text>
<text x="339.2" y="78.5">2</text>
<text x="339.2" y="81.1">3</text>
<text x="339.2" y="83.6">4</text>
<text x="360.3" y="78.5">11</text>
<text x="10.4" y="85.7">B</text>
<text x="78.1" y="84.4" transform="rotate(-90 78.1 84.4)">USB</text>
<text x="97.3" y="86.1">1</text>
<text x="158.3" y="86.1">2</text>
<text x="181.1" y="86.1">3</text>
<text x="273.8" y="84.9">2</text>
<text x="273.8" y="87.4">3</text>
<text x="273.8" y="90">4</text>
<text x="294.2" y="90">5</text>
<text x="294.2" y="87.4">6</text>
<text x="294.2" y="84.9">7</text>
<text x="339.2" y="88.7">5</text>
<text x="408.4" y="85.7">B</text>
<text x="339.2" y="91.2">6</text>
<text x="339.2" y="93.8">7</text>
<text x="360.3" y="93.8">10</text>
<text x="339.2" y="96.3">8</text>
<text x="360.8" y="96.3">9</text>
<text x="10.4" y="135.7">C</text>
<text x="408.4" y="135.7">C</text>
<text x="101.8" y="143.3">1</text>
<text x="219.9" y="142">1</text>
<text x="259.2" y="139.5">1</text>
<text x="259.2" y="142">2</text>
<text x="219.9" y="144.6">2</text>
<text x="219.9" y="147.1">3</text>
<text x="219.9" y="149.6">4</text>
<text x="259.2" y="144.6">3</text>
<text x="259.2" y="147.1">4</text>
<text x="259.2" y="149.6">5</text>
<text x="219.9" y="152.2">5</text>
<text x="210.3" y="171.2">1</text>
<text x="210.3" y="176.3">2</text>
<text x="10.4" y="185.7">D</text>
<text x="208.5" y="183.4" transform="rotate(-90 208.5 183.4)">3</text>
<text x="408.4" y="185.7">D</text>
<text x="201.8" y="188.3">1</text>
<text x="208.5" y="191" transform="rotate(-90 208.5 191)">2</text>
<text x="268.8" y="186.5">1</text>
<text x="268.8" y="189">3</text>
<text x="268.8" y="191.6">5</text>
<text x="286.5" y="186.5">2</text>
<text x="286.5" y="189">4</text>
<text x="286.5" y="191.6">6</text>
<text x="268.8" y="194.1">7</text>
<text x="286.5" y="194.1">8</text>
<text x="10.4" y="235.7">E</text>
<text x="408.4" y="235.7">E</text>
<text x="10.5" y="285.7">F</text>
<text x="35" y="286.7">1</text>
<text x="85" y="286.7">2</text>
<text x="135" y="286.7">3</text>
<text x="185" y="286.7">4</text>
<text x="235" y="286.7">5</text>
<text x="285" y="286.7">6</text>
<text x="335" y="286.7">7</text>
<text x="385" y="286.7">8</text>
<text x="408.5" y="285.7">F</text>
</g>
<g font-size="1.8" fill="#008484">
<text x="132.7" y="64.4">SW_DPST_x2</text>
<text x="135.9" y="62.1">SW1A</text>
<text x="266.4" y="65.7">+5V</text>
<text x="185.1" y="69.6">+5V</text>
<text x="195.2" y="69.6">+5V</text>
<text x="228.8" y="69.6">+3.3V</text>
<text x="126.2" y="75.8">F1</text>
<text x="149.2" y="75.5">R</text>
<text x="149.3" y="73.2">R2</text>
<text x="204.1" y="76.9">IN</text>
<text x="211.3" y="76.9">OUT</text>
<text x="266.5" y="76.1" transform="rotate(-90 266.5 76.1)">R5</text>
<text x="268.5" y="76.4" transform="rotate(-90 268.5 76.4)">10k</text>
<text x="298.1" y="75.9">+5V</text>
<text x="84.9" y="82">BATTERY+</text>
<text x="89.5" y="79.4">OUT+</text>
<text x="126.1" y="78.1">3A</text>
<text x="162.3" y="79.4">VCC_IN VCC_OUT</text>
<text x="193.2" y="80.7">C6</text>
<text x="210.2" y="80.4" transform="rotate(-90 210.2 80.4)">GND</text>
<text x="223.1" y="80.7">C9</text>
<text x="232" y="80.7">C5</text>
<text x="279.1" y="83.2">R(OUT) VCC</text>
<text x="85.3" y="84.5">BATTERY-</text>
<text x="89.9" y="87">OUT-</text>
<text x="127.6" y="85.9">BT1</text>
<text x="127.9" y="88.2">LiLon3,7v</text>
<text x="149.2" y="88.2">R</text>
<text x="149.3" y="85.9">R3</text>
<text x="162.3" y="87">GND</text>
<text x="174.1" y="87">GND</text>
<text x="189.7" y="85.8">100nF</text>
<text x="223.3" y="85.8">100nF</text>
<text x="232.2" y="85.8">100nF</text>
<text x="279.1" y="85.8">RE</text>
<text x="279.1" y="88.3">DE</text>
<text x="288.5" y="88.3">A</text>
<text x="288.5" y="85.8">B</text>
<text x="316.6" y="87">120R</text>
<text x="317.1" y="84.9">R14</text>
<text x="338.4" y="87.4" transform="rotate(-90 338.4 87.4)">J1</text>
<text x="108.5" y="96">GND</text>
<text x="145.4" y="96">GND</text>
<text x="151.7" y="96">GND</text>
<text x="184.7" y="96">GND</text>
<text x="207.6" y="96">GND</text>
<text x="279.1" y="90.8">D(IN)</text>
<text x="285.9" y="90.8">GND</text>
<text x="361.2" y="91.3" transform="rotate(-90 361.2 91.3)">RJ45_LEDS</text>
<text x="297.8" y="97.2">GND</text>
<text x="293.5" y="113.8">D1</text>
<text x="98.7" y="114">+5V</text>
<text x="292.9" y="118.8">LED</text>
<text x="305.2" y="116.3">500R</text>
<text x="305.7" y="118.3">R11</text>
<text x="105.1" y="121.6">+5V</text>
<text x="113.3" y="124.5">U1</text>
<text x="187.4" y="123.9" transform="rotate(-90 187.4 123.9)">GND</text>
<text x="293.5" y="121.4">D2</text>
<text x="305.2" y="123.9">500R</text>
<text x="305.7" y="125.9">R12</text>
<text x="316" y="123.6" transform="rotate(-90 316 123.6)">R13</text>
<text x="318.1" y="123.4" transform="rotate(-90 318.1 123.4)">47k</text>
<text x="98.5" y="126.8" transform="rotate(-90 98.5 126.8)">L1</text>
<text x="102.3" y="127.9" transform="rotate(-90 102.3 127.9)">10uH</text>
<text x="172.3" y="127.7">C7</text>
<text x="182.4" y="127.7">C8</text>
<text x="292.9" y="126.5">LED</text>
<text x="303.1" y="130.3">4,7k</text>
<text x="328.5" y="130.3">4,7k</text>
<text x="172.4" y="132.8">22pF</text>
<text x="175.5" y="137.9">Y1</text>
<text x="182.6" y="132.8">22pF</text>
<text x="212.7" y="136">+3.3V</text>
<text x="255.5" y="137.9">P2</text>
<text x="276.3" y="135.6" transform="rotate(-90 276.3 135.6)">1k</text>
<text x="278.3" y="135.8" transform="rotate(-90 278.3 135.8)">R7</text>
<text x="303.2" y="132.3">R10</text>
<text x="306.7" y="133.8">SW2</text>
<text x="328.6" y="132.3">R15</text>
<text x="332.1" y="133.8">SW6</text>
<text x="357" y="133.8">SW10</text>
<text x="84.4" y="141.7">GND</text>
<text x="92" y="142.1" transform="rotate(-90 92 142.1)">100nF</text>
<text x="97.1" y="139" transform="rotate(-90 97.1 139)">C3</text>
<text x="173.5" y="141.7">Crystal</text>
<text x="222.5" y="140.4">P3</text>
<text x="300.4" y="138.6">SW_PUSH</text>
<text x="306.7" y="141.4">SW3</text>
<text x="325.8" y="138.6">SW_PUSH</text>
<text x="332.1" y="141.4">SW7</text>
<text x="351.2" y="138.6">SW_PUSH</text>
<text x="357" y="141.4">SW11</text>
<text x="95.5" y="144.1">P1</text>
<text x="101.7" y="149.2">C4</text>
<text x="226.7" y="149.8" transform="rotate(-90 226.7 149.8)">KEYS</text>
<text x="254.6" y="147.2" transform="rotate(-90 254.6 147.2)">KEYS</text>
<text x="276.3" y="145.8" transform="rotate(-90 276.3 145.8)">1k</text>
<text x="278.3" y="145.9" transform="rotate(-90 278.3 145.9)">R8</text>
<text x="300.4" y="146.3">SW_PUSH</text>
<text x="306.7" y="149.1">SW4</text>
<text x="325.8" y="146.3">SW_PUSH</text>
<text x="332.1" y="149.1">SW8</text>
<text x="351.2" y="146.3">SW_PUSH</text>
<text x="357" y="149.1">SW12</text>
<text x="98.6" y="151.7">100nF</text>
<text x="180" y="155.9">+5V</text>
<text x="276.3" y="155.9" transform="rotate(-90 276.3 155.9)">1k</text>
<text x="300.4" y="153.9">SW_PUSH</text>
<text x="325.8" y="153.9">SW_PUSH</text>
<text x="351.2" y="153.9">SW_PUSH</text>
<text x="92.4" y="157.2">+5V</text>
<text x="104.7" y="159.5">GND</text>
<text x="175.1" y="161.9">10k</text>
<text x="175.4" y="159.9">R6</text>
<text x="212.7" y="159.5">GND</text>
<text x="278.3" y="156.1" transform="rotate(-90 278.3 156.1)">R9</text>
<text x="306.7" y="157.9">SW5</text>
<text x="332.1" y="157.9">SW9</text>
<text x="357" y="157.9">SW13</text>
<text x="86.5" y="167">C1</text>
<text x="98.6" y="167.1">C2</text>
<text x="205.4" y="164.8">+5V</text>
<text x="261.8" y="164">R4</text>
<text x="261.9" y="162">1k</text>
<text x="300.4" y="162.8">SW_PUSH</text>
<text x="325.8" y="162.8">SW_PUSH</text>
<text x="351.2" y="162.8">SW_PUSH</text>
<text x="83.3" y="172">100nF</text>
<text x="98.9" y="172.2">100nF</text>
<text x="216.1" y="173.4">BZ1</text>
<text x="216.3" y="176">Buzzer</text>
<text x="354" y="177.5">+5V</text>
<text x="92" y="181.1">GND</text>
<text x="209.7" y="185.5">Q1</text>
<text x="289.8" y="181.3">+3.3V</text>
<text x="341.2" y="182.8">CON1</text>
<text x="142.9" y="191.8">ATMEGA328-PU</text>
<text x="190.1" y="187.4">1kR</text>
<text x="190.7" y="189.4">R1</text>
<text x="210" y="187.4">BC817</text>
<text x="257.1" y="188.7" transform="rotate(-90 257.1 188.7)">GND</text>
<text x="272.8" y="187.4">GND</text>
<text x="272.8" y="189.9">CE</text>
<text x="279.7" y="187.4">VCC</text>
<text x="281" y="189.9">CS</text>
<text x="103.5" y="196.3">GND</text>
<text x="272.8" y="192.4">SCK</text>
<text x="272.8" y="195">MISO</text>
<text x="278.9" y="192.4">MOSI</text>
<text x="280.3" y="195">IRQ</text>
<text x="205.1" y="200.1">GND</text>
<text x="340.6" y="198.9">AVR-ISP-10</text>
<text x="353.6" y="202.7">GND</text>
</g>
<g font-size="1.6" fill="#840000">
<text x="333.6" y="188.6">LED/NC</text>
<text x="336" y="186.1">MOSI</text>
<text x="337" y="191.1">RST</text>
<text x="352.1" y="191.1">GND</text>
<text x="352.1" y="188.6">GND</text>
<text x="352.1" y="186.1">VCC</text>
<text x="335.8" y="196.2">MISO</text>
<text x="336.7" y="193.7">SCK</text>
<text x="352.1" y="196.2">GND</text>
<text x="352.1" y="193.7">GND</text>
</g>
<g font-size="1.4" fill="#840000">
<text x="291.1" y="115.4">1</text>
<text x="297.4" y="115.4">2</text>
<text x="291.1" y="123">1</text>
<text x="297.4" y="123">2</text>
<text x="110.7" y="128.1">7</text>
<text x="154.8" y="128.1">14</text>
<text x="154.8" y="130.6">15</text>
<text x="110.3" y="135.7">20</text>
<text x="154.8" y="133.1">16</text>
<text x="154.8" y="135.7">17</text>
<text x="110.3" y="143.3">21</text>
<text x="154.8" y="138.2">18</text>
<text x="154.8" y="140.8">19</text>
<text x="155.2" y="143.3">9</text>
<text x="154.8" y="145.8">10</text>
<text x="154.8" y="149.6">23</text>
<text x="154.8" y="152.2">24</text>
<text x="154.8" y="154.7">25</text>
<text x="154.8" y="157.3">26</text>
<text x="154.8" y="159.8">27</text>
<text x="154.8" y="162.3">28</text>
<text x="155.2" y="164.9">1</text>
<text x="155.2" y="168.7">2</text>
<text x="155.2" y="171.2">3</text>
<text x="155.2" y="173.8">4</text>
<text x="155.2" y="176.3">5</text>
<text x="155.2" y="178.9">6</text>
<text x="110.3" y="183.9">22</text>
<text x="154.8" y="181.4">11</text>
<text x="154.8" y="183.9">12</text>
<text x="343.8" y="185.2">1</text>
<text x="347.6" y="185.2">2</text>
<text x="110.7" y="186.5">8</text>
<text x="154.8" y="186.5">13</text>
<text x="343.8" y="187.7">3</text>
<text x="343.8" y="190.3">5</text>
<text x="347.6" y="187.7">4</text>
<text x="347.6" y="190.3">6</text>
<text x="343.8" y="192.8">7</text>
<text x="343.8" y="195.4">9</text>
<text x="347.2" y="195.4">10</text>
<text x="347.6" y="192.8">8</text>
</g>
<g font-size="1.4" fill="#008484">
<text x="114" y="128.8">VCC</text>
<text x="136" y="128.8">(PCINT0/CLKO/ICP1)PB0</text>
<text x="139.6" y="131.4">(PCINT1/OC1A)PB1</text>
<text x="114" y="136.4">AVCC</text>
<text x="135.6" y="136.4">(PCINT3/OC2A/MOSI)PB3</text>
<text x="137.3" y="133.9">(PCINT2/OC1B/SS)PB2</text>
<text x="139.9" y="139">(PCINT4/MISO)PB4</text>
<text x="140.5" y="141.5">(PCINT5/SCK)PB5</text>
<text x="114" y="144.1">AREF</text>
<text x="133.9" y="146.6">(PCINT7/XTAL2/TOSC2)PB7</text>
<text x="133.9" y="144.1">(PCINT6/XTAL1/TOSC1)PB6</text>
<text x="138.9" y="155.5">(PCINT10/ADC2)PC2</text>
<text x="139.7" y="150.4">(PCINT8/ADC0)PC0</text>
<text x="139.7" y="152.9">(PCINT9/ADC1)PC1</text>
<text x="135.5" y="160.6">(PCINT12/SDA/ADC4)PC4</text>
<text x="138.9" y="158">(PCINT11/ADC3)PC3</text>
<text x="135.7" y="163.1">(PCINT13/SCL/ADC5)PC5</text>
<text x="138" y="165.6">(PCINT14/RESET)PC6</text>
<text x="139.8" y="169.5">(PCINT16/RXD)PD0</text>
<text x="139.9" y="172">(PCINT17/TXD)PD1</text>
<text x="135.4" y="177.1">(PCINT19/OC2B/INT1)PD3</text>
<text x="137.7" y="179.6">(PCINT20/XCK/T0)PD4</text>
<text x="139.7" y="174.5">(PCINT18/INT0)PD2</text>
<text x="114" y="184.7">GND</text>
<text x="135.2" y="184.7">(PCINT22/OC0A/AIN0)PD6</text>
<text x="136.8" y="182.2">(PCINT21/OC0B/T1)PD5</text>
<text x="114" y="187.2">GND</text>
<text x="139.5" y="187.2">(PCINT23/AIN1)PD7</text>
</g>
</svg>
